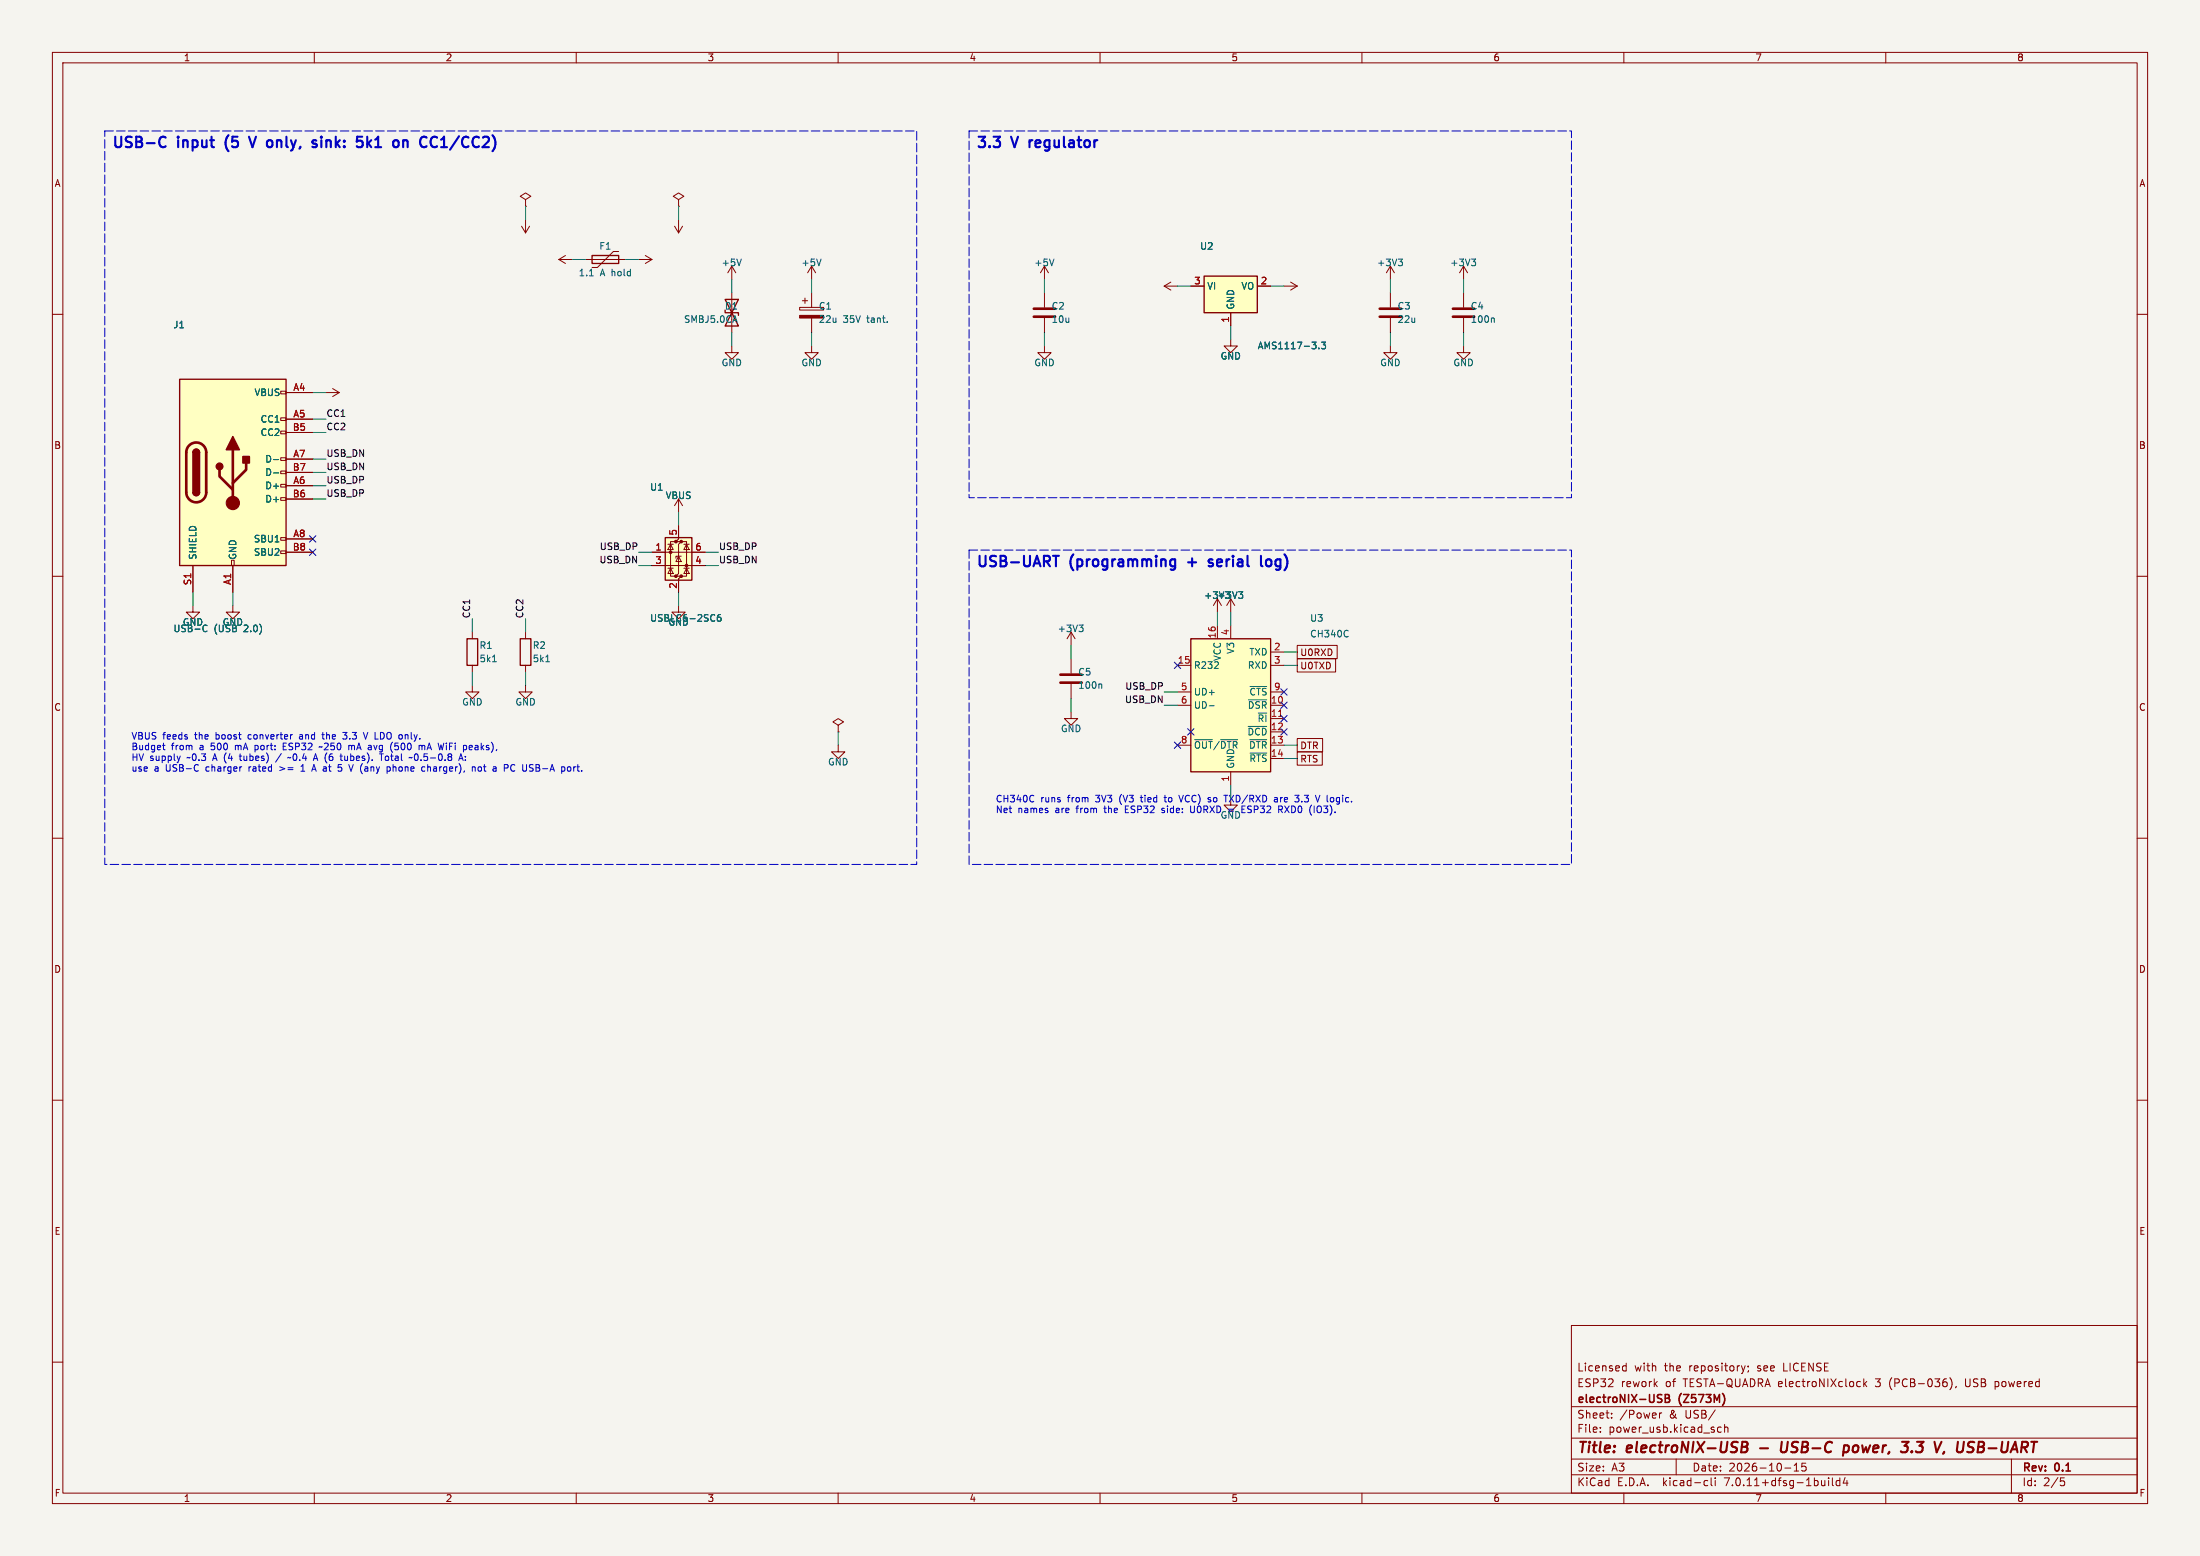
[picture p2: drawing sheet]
<svg xmlns="http://www.w3.org/2000/svg" width="420mm" height="297mm" viewBox="0 0 420 297" stroke-linecap="round" stroke-linejoin="round" font-family="sans-serif">
<path d="M0 0h420v297h-420z" fill="#f5f4ef" stroke="#f5f4ef" stroke-width=".19"/>
<g fill="none" stroke="#840000" stroke-width=".19">
<path d="M10 10h400v277h-400zM12 12h396v273h-396zM60 10v2M110 10v2M160 10v2M210 10v2M260 10v2M310 10v2M360 10v2M100.3 38.1l1-.6-1-.7-1 .7 1 .6v1.3M100.3 39.4h.1M129.5 38.1l1.1-.6-1.1-.7-1 .7 1 .6v1.3"/>
<path d="M129.5 39.4h.1M10 60h2M99.6 43.2l.7 1.3M100.3 41.9v2.6M101.1 43.2l-.8 1.3M106.7 49.5l1.2 .8M106.7 49.5h2.5M107.9 48.8l-1.2 .7M111.8 49.5h7.6M118.1 48h-1l-3.1 3.1h-1M121.9 49.5h2.6M123.2 48.8l1.3 .7"/>
<path d="M124.5 49.5l-1.3 .8M128.8 43.2l.7 1.3M129.5 41.9v2.6M130.3 43.2l-.8 1.3M139.7 50.8v2.5M139.7 55.9v7.6M139.7 50.8l-.8 1.3M139.7 50.8l.8 1.3M152.7 58.7h4.5v.5h-4.5zM153.2 57.4h1M153.7 56.9v1M154.9 50.8l-.7 1.3"/>
<path d="M154.9 50.8v2.5M154.9 55.9v2.8M154.9 50.8l.8 1.3M199.4 50.8v2.5M199.4 55.9v2.8M199.4 50.8l-.8 1.3M199.4 50.8l.8 1.3M222.2 54.6h2.6M222.2 54.6l1.3 .8M223.5 53.8l-1.3 .8M227.3 54.6h2.6M234.9 59.7v2.5"/>
<path d="M240 54.6h2.6M245.1 54.6h2.5M246.4 53.8l1.2 .8M247.6 54.6l-1.2 .8M265.4 50.8v2.5M265.4 55.9v2.8M265.4 50.8l-.7 1.3M265.4 50.8l.8 1.3M279.4 50.8l-.8 1.3M279.4 50.8v2.5M279.4 55.9v2.8M279.4 50.8l.8 1.3"/>
<path d="M408 60h2M53.6 79.8h1v.5h-1zM53.6 74.7h1v.5h-1zM54.6 74.9h5.1M62.2 74.9h2.6M63.5 74.2l1.3 .7M64.8 74.9l-1.3 .8M139.7 66v1.3h1.3l-1.3 1.3-1.3-1.3h1.3M154.9 66v1.3h1.3l-1.3 1.3-1.2-1.3h1.2M154.9 60.7v2.8M199.4 66v1.3h1.3l-1.3 1.3-1.3-1.3h1.3M199.4 60.7v2.8"/>
<path d="M234.9 64.8v1.2h1.3l-1.3 1.3-1.2-1.3h1.2M265.4 66v1.3h1.3l-1.3 1.3-1.2-1.3h1.2M265.4 60.7v2.8M279.4 66v1.3h1.3l-1.3 1.3-1.3-1.3h1.3M279.4 60.7v2.8M53.6 95h1v.5h-1zM53.6 92.5h1v.5h-1zM53.6 89.9h1v.5h-1zM53.6 87.4h1v.5h-1zM53.6 82.3h1v.5h-1zM54.6 80h5.1M54.6 92.7h5.1"/>
<path d="M54.6 87.6h5.1M54.6 82.6h5.1M54.6 95.3h5.1M54.6 90.2h5.1M129.5 95.3v2.5M129.5 95.3l-.7 1.2M129.5 95.3l.8 1.2M10 110h2M36.8 115.6v1.2h1.3l-1.3 1.3-1.2-1.3h1.2M36.8 108v5M44.2 106.9h.5v1.1h-.5zM44.4 115.6v1.2h1.3l-1.3 1.3-1.2-1.3h1.2"/>
<path d="M44.4 108v5M53.6 105.2h1v.5h-1zM53.6 102.6h1v.5h-1zM54.6 105.4h5.1M54.6 102.9h5.1M124.5 108h10.1M124.5 105.4h10.1M127.5 108.5h1M127.5 103.9h1M128 103.9l.5 1h-1zM128 108.5l.5 1h-1zM129 103.4h-1v6.6h1"/>
<path d="M129.5 115.6v1.2h1.3l-1.3 1.3-1.2-1.3h1.2M129.5 106.2l.5 1h-1zM129.5 100.3v2.6l-.5 .5h1l-.5 .5v5.6l-.5 .5h1l-.5 .5v2.5M130 106.2h-1v.4M130 103.4h1.1v6.6h-1.1M130.6 108.5h1M130.6 103.9h1M131.1 108.5l.5 1h-1zM131.1 103.9l.5 1h-1zM232.4 114.3v2.5M232.4 119.4v2.5M232.4 114.3l-.8 1.3"/>
<path d="M232.4 114.3l.8 1.3M234.9 114.3v2.5M234.9 119.4v2.5M234.9 114.3l-.7 1.3M234.9 114.3l.8 1.3M408 110h2M90.2 130.8v1.3h1.2l-1.2 1.3-1.3-1.3h1.3M90.2 120.7v1.2M90.2 127v1.3M100.3 130.8v1.3h1.3l-1.3 1.3-1.2-1.3h1.2M100.3 120.7v1.2M100.3 127v1.3"/>
<path d="M160 138.4l1-.6-1-.6-1 .6 1 .6v1.3M160 139.7h.1M204.5 135.9v1.3h1.2l-1.2 1.2-1.3-1.2h1.3M204.5 120.7v2.5M204.5 125.7v2.8M204.5 130.6v2.8M204.5 120.7l-.8 1.2M204.5 120.7l.7 1.2M224.8 134.6h2.5M224.8 127h2.5M224.8 132.1h2.5M242.6 134.6h2.5"/>
<path d="M242.6 137.2h2.5M242.6 139.7h2.5M242.6 127h2.5M242.6 124.5h2.5M242.6 132.1h2.5M247.6 123.2h7.7v2.5h-7.7zM247.6 125.7h7.4v2.6h-7.4zM10 160h2M160 142.2v1.3h1.3l-1.3 1.3-1.3-1.3h1.3M224.8 142.2h2.5M234.9 152.4v1.3h1.3l-1.3 1.2-1.2-1.2h1.2M234.9 147.3v2.6"/>
<path d="M242.6 142.2h2.5M242.6 144.8h2.5M247.6 141h4.9v2.5h-4.9zM247.6 143.5h4.8v2.6h-4.8zM408 160h2M10 210h2M408 210h2M10 260h2M300 253h108v32h-108zM408 260h2M300 278.5h108M300 274.5h108"/>
<path d="M300 268.5h108M305.5 273.2v.2M305.5 272.5v.1M307.7 270.5v.2M307.7 269.8v.1M309.9 261.6h.5M309.9 260.8h.5M310.4 260.2v1.5M316.8 269.7v1M317.2 269.7l-.3 .1-.1 .2M320 278.5v3M328.6 272.5l-.4-.1-.3 .3 .1 .6h.6"/>
<path d="M329.2 272.5l.2-.1 .4 .1 .1 .9M329.2 271.9v1.5M333.2 260.7l-.4 1M333.7 260.8v.1M333.8 261.6l-.1 .3M342.5 279.7l.4-.4v1.5M344.7 279.3h-.7l-.1 .7 .3-.1h.5l.1 .2-.1 .5-.2 .2-.6-.2M354.7 263.7l.5 .1M355.2 264.6l-.5 .1M355.8 263.2v1.5M355.9 264.1l.5 .6M356.4 263.7l-.6 .6"/>
<path d="M372.2 263a1.72 1.72 0 0 1 0 2.3M373.4 264.6l-.1 .3M375.2 263.2v1.2l.2 .2M380.9 264.6l.4 .1M380.9 263.7v1.5M381.3 263.7l-.4 .1M384 278.5v6.5M60 285v2M110 285v2M160 285v2M210 285v2M260 285v2"/>
<path d="M300 281.5h108M310 285v2M325.6 282.6l.4 .1M326 283.5l-.4 .1M326.7 282.1v1.3l.2 .2M327.4 282.1v.1M327.4 282.6v1M340.7 280.2h1.2M342.5 280.8h.9M349.1 282.1v.1M349.1 282.6v1M349.8 282.1v1.3l.2 .2"/>
<path d="M351.2 282.7l-.4-.1-.3 .3 .2 .6h.5M351.2 282.1v1.5M352.2 282l-.3 1.1h.9M352.6 282.6v1M360 285v2M393.4 282.1h.7M393.5 282.7h.4l.3 .2-.2 .6-.5 .1"/>
</g>
<path d="M332.5 276.2h.7M332.6 275.2l.9 .1a.51 .51 0 0 1 .1 .5 .51 .51 0 0 1-.4 .4l.3 .1a.58 .58 0 0 1-.4 .9h-.7zM336 276.4h1.5M340.2 275.2l-.2 1.6 .1 .3a.66 .66 0 0 0 .9-.1M352.1 276h.7l.2 .3-.1 .5a.66 .66 0 0 1-1 .3M352.1 275.9l-.3 2M363.1 275.2h1.2l-.7 .8M365 277v.2M377.7 276.2h.6M377.8 275.2l-.3 2h.8" fill="none" stroke="#840000" stroke-width=".4"/>
<path d="M317 267l.3 .3-.1 .2-.2 .2M317 266.2l.3 .1M317.9 266.2h.5l.2 .1 .1 .3-.3 .3a.4 .4 0 0 1 .4 .4 .4 .4 0 0 1-.3 .4h-.6zM317.9 266.9h.5M329.1 266.4l.2 .6-.2 .8" fill="none" stroke="#840000" stroke-width=".3"/>
<path d="M197.4 58.9h4M263.4 58.9h4.1M277.4 58.9h4M197.4 60.5h4M263.4 60.5h4.1M277.4 60.5h4M36.1 85a1.9 1.9 0 0 1 2.1-.4 1.9 1.9 0 0 1 1.2 1.8v7.6a1.91 1.91 0 0 1-1.9 1.9 1.91 1.91 0 0 1-1.9-1.9v-7.8l.1-.6zM41.9 89.7v1.2l2.5 2.6M44.4 85.9v10.1M47 88.4v1.3l-2.6 2.5M202.4 130.3h4.1M202.4 128.8h4.1" fill="none" stroke="#840000" stroke-width=".51"/>
<g fill="#ffffc2" stroke="#ffffc2" stroke-width=".19">
<path d="M227.3 121.9h15.3v25.4h-15.3z"/>
<path d="M229.9 52.7h10.1v7h-10.1z"/>
<path d="M127 102.6h5.1v8.1h-5.1z"/>
<path d="M34.3 72.4h20.3v35.6h-20.3z"/>
</g>
<path d="M113 48.8h5.1v1.5h-5.1zM138.4 59.2v.5h2.6v.5M138.4 57.2l2.6 5h-2.6l2.6-5zM229.9 52.7h10.1v7h-10.1zM34.3 72.4h20.3v35.6h-20.3zM36.8 94a.64 .64 0 0 0 .7 .6 .64 .64 0 0 0 .6-.6M36.8 86.4a.64 .64 0 0 1 .7-.7 .64 .64 0 0 1 .6 .7M127 102.6h5.1v8.1h-5.1zM89.2 121.9h2v5.1h-2zM99.3 121.9h2v5.1h-2zM227.3 121.9h15.3v25.4h-15.3z" fill="none" stroke="#840000" stroke-width=".25"/>
<g fill="none" stroke="#006464" stroke-width=".19">
<path d="M112.5 52.6h.8M141.5 49.4l-.4 1.3M156.8 49.4l-.5 1.3M201.2 49.4l-.4 1.3M266.9 49.4h.8l-.4 .5M267.5 49.9l.2 .3v.3l-.2 .2M280.9 49.4h.8l-.4 .5M281.5 49.9l.2 .3v.3l-.2 .2M140.3 60.3l.4 1.2M251.8 66.5v.1M252.3 65.3h.8l-.5 .5 .4 .1v.6l-.2 .1-.5-.1M285.1 60.7l.2 .2v.6"/>
<path d="M52.2 87.7h1M52.2 90.3h1M39.2 119.3l.3 .1M137.5 117.3l-.3 .1a.86 .86 0 0 0 0 1.2l.4-.1 .1-.5-.3-.2-.3 .1-.2 .1M206 119.3h.8l-.5 .5M206.5 119.8l.3 .2v.3l-.3 .3M236.5 112.9h.7l-.4 .5M237 113.4l.2 .3v.3l-.2 .2M39.5 120.5h-.5M94 126.3h.8M104.2 126.3h.7M210.1 130.5l.2 .2v.7"/>
<path d="M230.8 134.7h1M238.3 138.7h3.5M238.3 133.6h3.5M238.6 131h3.2M257.3 120.4h.1M257.4 121.5h-.1M228.1 141.2h3.3M233 141.2h3.3M238.6 141.2h3.2M238.6 143.7h3.2"/>
</g>
<path d="M244.1 136.7h.7" fill="none" stroke="#a90000" stroke-width=".19"/>
<g fill="#840000" stroke="#840000" stroke-width=".19">
<path d="M152.7 60.2h4.5v.5h-4.5z"/>
<circle cx="128" cy="105.4" r=".25"/>
<circle cx="129" cy="110" r=".25"/>
<circle cx="129" cy="103.4" r=".25"/>
<circle cx="130" cy="110" r=".25"/>
<circle cx="130" cy="103.4" r=".25"/>
<circle cx="131.1" cy="107.9" r=".25"/>
<circle cx="44.4" cy="96" r="1.27"/>
</g>
<g fill="#840000" stroke="#840000" stroke-width=".25">
<path d="M36.8 94h1.3a.64 .64 0 0 1-.6 .6 .64 .64 0 0 1-.7-.6z"/>
<path d="M36.8 86.4h1.3v7.6h-1.3z"/>
<path d="M37 85.9a.64 .64 0 0 1 .7-.1 .64 .64 0 0 1 .4 .6h-1.3z"/>
<path d="M44.4 83.3l1.3 2.6h-2.5z"/>
<path d="M46.4 87.1h1.2v1.3h-1.2z"/>
<circle cx="41.9" cy="89" r=".63"/>
</g>
<g fill="none" stroke="#0000c2" stroke-width=".19">
<path d="M61.6 139.8v1.1l.3 .2M65.4 139.8h.8l-.4 .5h.3M69.4 139.8l.4 1.3 .4-1.3M31 142.3h.5M31.2 141.8v1.1l.3 .2M34.4 144.3l-.3 .9M37.9 147.1h-.1M45.7 144.3h.4M45.8 143.9l.1 1.2M48.7 142.3v1.2M48.7 143.1h.1M48.8 142.3h-.1"/>
<path d="M53.4 146.4l1 .3-1 .4M53.7 143.8l-1.1 1.7M54.1 141.8v1.3h.6M54.1 142.5h.4M55.5 144.6l-.6 .1M55.7 140.2h.1M57.3 140.2l-.1 .1M57.3 140.6l-.1 .2 .1 .3M57.5 147.2h.7M57.7 146.1l-.2 .2M57.8 145.9v1.3M59.5 147.2l.4-1.3 .5 1.3"/>
<path d="M59.6 146.8h.6M59.8 145.2l.4-1.3 .5 1.3M59.9 144.8h.6M61.4 140.2h.5M61.5 142.5l-.6 .1M65.2 146.5l.1 .5-.3 .2M65.4 141l.2 .1 .5-.1M65.8 144.3v.7l.4 .2M66.6 142.4l.3-.1 .2 .2M67.1 142.5v.6M67.3 142.3l-.2 .2M72.8 143.9v1.3"/>
<path d="M73.6 144.4v.6l.4 .2M75.1 145.9v1.3M75.4 143l.4 .1M75.5 146.4h-.3l-.1 .1M79.1 144.4l.1 .5 .2 .3 .3-.2 .1-.3M80.6 142.5v.6M81.1 142.5v.6M81.6 146.5l.2-.1h.3l.1 .8M81.6 145.9v1.3M85.2 141.8v.2M87.6 145.2l.4-1.3 .4 1.3M87.7 144.8h.6"/>
<path d="M88.8 145v.2M88.8 144.4v.1M89.7 142.3h.4l.1 .3-.6 .1M90.1 143.1h-.4M90.2 146.4h.5v.8M91.4 146.4h.3l.2 .2v.4l-.2 .2-.3-.1-.1-.1zM96.9 146.1l-.6-.2v1.3M98.3 146.1l-.4-.2-.3 .2M102.3 146.5h.5M102.8 145.9h-.5v1.3h.5M108.7 146.4l.3 .2v.4l-.3 .2M109.5 146.4v.8"/>
<path d="M109.9 146.4l-.4 .2M197.3 151.9h.1M197.4 153h-.1M214.8 153.8v1.3h.6M217.7 152.2h.5M217.9 151.8v1.2M221.8 155.1h.4M222.2 154.3l-.4 .2v.1l.4 .1M222.2 152.2h.5M222.4 151.8v1.1l.3 .2M225.1 151.8l.4 1.3 .4-1.3M227.3 153.8v1.1l.2 .2h.4"/>
<path d="M231 152.6l.2 .2-.2 .3M231 152.2l.1 .1M233.6 151.8h.8M234 151.8v1.3M234.5 154.5h1M237.1 153.8v1.3h.6M237.1 154.5h.4M243.4 152.2l.5 .2v.7M243.9 153l-.5 .1M243.9 152.5l-.5 .1M244.1 153.8h.5M244.4 154.5l.4 .6"/>
<path d="M244.8 154.1l-.1 .4h-.6M245.3 153.8l.8 1.3M246.1 153.8l-.8 1.3M247.2 151.8h.8l-.4 .5M248.5 153v.1"/>
</g>
<g fill="none" stroke="#0000c2" stroke-width=".4">
<path d="M22 26.1v1.6M23.2 26.1v1.6M25.2 26.2l-.8-.1-.3 .2M27 26.3l-.3-.2h-.7v2M31.6 26.3a.69 .69 0 0 0-1 .1M31.6 27.9a.7 .7 0 0 1-.8 .1M34 26.1v.2M34 26.1l.1 .1-.1 .1M40.4 26.1v1.7M43.6 25.8l-.4 .6M45.3 26.1h-.9l-.1 .9M47.5 26.1l.7 2 .7-2"/>
<path d="M54.7 26.1v1.7M61.3 26.1v.2M61.3 26.8v1.3M64.1 26.1v2M69.2 26.1h-1l-.1 .9M70.1 26.1v2M70.3 27.3l.6 .8M70.9 26.8l-.8 .7M72 26.4l.2-.3v2M77.2 26.8l.5 .1 .1 .1v1.1M81.4 26.3a.75 .75 0 0 0-.8-.1 .75 .75 0 0 0-.4 .8M83.4 26.3a.75 .75 0 0 0-.8-.1 .75 .75 0 0 0-.4 .8"/>
<path d="M84.2 28.1h1.1M84.2 26.7l.6-.6v2M87.6 26l-1.7 2.6M89.4 26.3a.69 .69 0 0 0-1 .1M91.4 26.3a.69 .69 0 0 0-1 .1M92.2 26.3l.3-.2h.5l.2 .2M94 25.8l.4 .6M186.8 26.1h1.3l-.7 .8M189.7 26.1h1.2l-.7 .8M193 26.1l.7 2 .6-2M196.5 26.8v1.3M196.6 27l-.1 .1"/>
<path d="M203.1 26.1v1.7M206 26.1v1.7M187 106.1v1.6M188.2 106.1v1.6M190.2 106.2l-.8-.1-.3 .2M192 106.3l-.3-.2h-.7v2M195.5 106.1v1.6M196.6 106.1v1.6M197.3 108.1l.7-2 .6 2M200.3 106.3l-.2-.2h-.8v2M201 106.1h1.2M201.6 106.1v2"/>
<path d="M204.9 105.8l-.4 .6M220.7 106.1v.2M223.8 106.8l.5 .1M224.3 106.8v1.6l-.3 .4M224.3 108l-.5 .1M227.6 106.6v1.5M231.5 106.9l-.5-.1-.3 .2 .1 .3 .7 .2v.5h-.8M235.4 106.1v.2M238.2 106.1v1.7M240.7 106.1v1.7l.3 .3M242.5 106.9a.54 .54 0 0 0-.8 .2v.6a.54 .54 0 0 0 .8 .3M245.2 105.8l.4 .6"/>
</g>
<path d="M20 25h155v140h-155v-140M185 25h115v70h-115v-70M185 105h115v60h-115v-60" fill="none" stroke="#0000c2" stroke-width=".19" stroke-dasharray="1.6 .6"/>
<g fill="none" stroke="#009600" stroke-width=".19">
<path d="M100.3 39.4v2.5M129.5 39.4v2.5M109.2 49.5h2.6M119.4 49.5h2.5M139.7 53.3v2.6M154.9 53.3v2.6M199.4 53.3v2.6M224.8 54.6h2.5M242.6 54.6h2.5M265.4 53.3v2.6M279.4 53.3v2.6M59.7 74.9h2.5"/>
<path d="M139.7 63.5v2.5M154.9 63.5v2.5M199.4 63.5v2.5M234.9 62.2v2.6M265.4 63.5v2.5M279.4 63.5v2.5M59.7 80h2.5M59.7 82.6h2.5M59.7 90.2h2.5M59.7 87.6h2.5M59.7 95.3h2.5M59.7 92.7h2.5"/>
<path d="M129.5 97.8v2.5M36.8 113v2.6M44.4 113v2.6M90.2 118.1v2.6M100.3 118.1v2.6M121.9 108h2.6M121.9 105.4h2.6M129.5 113v2.6M134.6 108h2.6M134.6 105.4h2.6M232.4 116.8v2.6M234.9 116.8v2.6"/>
<path d="M90.2 128.3v2.5M100.3 128.3v2.5M160 139.7v2.5M204.5 123.2v2.5M204.5 133.4v2.5M222.2 134.6h2.6M222.2 132.1h2.6M245.1 124.5h2.5M245.1 127h2.5M234.9 149.9v2.5M245.1 142.2h2.5M245.1 144.8h2.5"/>
</g>
<g fill="none" stroke="#000084" stroke-width=".19">
<path d="M59.1 104.8l1.2 1.2M59.1 102.3l1.2 1.2M60.3 104.8l-1.2 1.2M60.3 102.3l-1.2 1.2M224.2 126.4l1.2 1.2M225.4 126.4l-1.2 1.2M226.7 139.1l1.2 1.2M227.9 139.1l-1.2 1.2M244.5 131.5l1.2 1.2M244.5 134l1.2 1.2M244.5 139.1l1.2 1.2M244.5 136.6l1.2 1.2"/>
<path d="M245.7 131.5l-1.2 1.2M245.7 134l-1.2 1.2M245.7 139.1l-1.2 1.2M245.7 136.6l-1.2 1.2M224.2 141.6l1.2 1.2M225.4 141.6l-1.2 1.2"/>
</g>
<g font-size="2.8" fill="#0000c2">
<text x="21.3" y="29.2">USB-C</text>
<text x="34.1" y="29.2">input</text>
<text x="43.9" y="29.2">(5</text>
<text x="49.5" y="29.2">V</text>
<text x="53.5" y="29.2">only,</text>
<text x="63" y="29.2">sink:</text>
<text x="72.3" y="29.2">5k1</text>
<text x="80" y="29.2">on</text>
<text x="86" y="29.2">CC1/CC2)</text>
<text x="186.3" y="29.2">3.3</text>
<text x="197.4" y="29.2">regulator</text>
<text x="186.3" y="109.2">USB-UART</text>
<text x="204.4" y="109.2">(programming</text>
<text x="227.7" y="109.2">+</text>
<text x="232.5" y="109.2">serial</text>
<text x="243.2" y="109.2">log)</text>
</g>
<g font-size="2.8" fill="#840000">
<text x="301" y="277.9">Title:</text>
<text x="310.6" y="277.9">electroNIX-USB</text>
<text x="341.6" y="277.9">USB-C</text>
<text x="354.4" y="277.9">power,</text>
<text x="366.3" y="277.9">3.3</text>
<text x="373.4" y="277.9">V,</text>
<text x="378.4" y="277.9">USB-UART</text>
</g>
<g font-size="2.1" fill="#840000">
<text x="301" y="262">Licensed</text>
<text x="312" y="262">with</text>
<text x="317.8" y="262">the</text>
<text x="322.6" y="262">repository;</text>
<text x="335.8" y="262">see</text>
<text x="340.8" y="262">LICENSE</text>
<text x="301" y="268.2">electroNIX-USB</text>
<text x="301" y="265">ESP32</text>
<text x="309.4" y="265">rework</text>
<text x="318" y="265">of</text>
<text x="320.6" y="268.2">(Z573M)</text>
<text x="321.5" y="265">TESTA-QUADRA</text>
<text x="339.8" y="265">electroNIXclock</text>
<text x="358.5" y="265">3</text>
<text x="361.2" y="265">(PCB-036),</text>
<text x="375.9" y="265">USB</text>
<text x="381.7" y="265">powered</text>
<text x="301" y="273.7">File:</text>
<text x="301" y="271">Sheet:</text>
<text x="307.1" y="273.7">power_usb.kicad_sch</text>
<text x="309.2" y="271">/Power</text>
<text x="318.7" y="271">&amp;</text>
<text x="321.9" y="271">USB/</text>
<text x="301" y="281.1">Size:</text>
<text x="307.6" y="281.1">A3</text>
<text x="323" y="281.1">Date:</text>
<text x="330" y="281.1">2026-10-15</text>
<text x="386" y="281.3">Rev:</text>
<text x="392.4" y="281.3">0.1</text>
<text x="301" y="283.9">KiCad</text>
<text x="308.7" y="283.9">E.D.A.</text>
<text x="317.6" y="283.9">kicad-cli</text>
<text x="329.5" y="283.9">7.0.11+dfsg-1build4</text>
<text x="386" y="283.9">Id:</text>
<text x="390.1" y="283.9">2/5</text>
</g>
<g font-size="1.8" fill="#840000">
<text x="35" y="11.9">1</text>
<text x="85" y="11.9">2</text>
<text x="135" y="11.9">3</text>
<text x="185" y="11.9">4</text>
<text x="235" y="11.9">5</text>
<text x="285" y="11.9">6</text>
<text x="335" y="11.9">7</text>
<text x="385" y="11.9">8</text>
<text x="10.3" y="35.9">A</text>
<text x="408.3" y="35.9">A</text>
<text x="10.3" y="85.9">B</text>
<text x="408.2" y="85.9">B</text>
<text x="248.1" y="125.4">U0RXD</text>
<text x="248.1" y="128">U0TXD</text>
<text x="10.3" y="135.9">C</text>
<text x="408.2" y="135.9">C</text>
<text x="248.1" y="143.2">DTR</text>
<text x="248.1" y="145.7">RTS</text>
<text x="10.3" y="185.9">D</text>
<text x="408.2" y="185.9">D</text>
<text x="10.3" y="235.9">E</text>
<text x="408.3" y="235.9">E</text>
<text x="10.3" y="285.9">F</text>
<text x="35" y="286.9">1</text>
<text x="85" y="286.9">2</text>
<text x="135" y="286.9">3</text>
<text x="185" y="286.9">4</text>
<text x="235" y="286.9">5</text>
<text x="285" y="286.9">6</text>
<text x="335" y="286.9">7</text>
<text x="385" y="286.9">8</text>
<text x="408.3" y="285.9">F</text>
</g>
<g font-size="1.8" fill="#006464">
<text x="114.3" y="47.9">F1</text>
<text x="229" y="47.9">U2</text>
<text x="110.4" y="52.9">1.1</text>
<text x="114.6" y="52.9">A hold</text>
<text x="137.7" y="51">+5V</text>
<text x="152.9" y="51">+5V</text>
<text x="197.4" y="51">+5V</text>
<text x="262.8" y="51">+3V3</text>
<text x="276.8" y="51">+3V3</text>
<text x="138.3" y="59.3">D1</text>
<text x="156.2" y="59.3">C1</text>
<text x="200.7" y="59.3">C2</text>
<text x="230.4" y="55.5">VI</text>
<text x="235.8" y="59.2" transform="rotate(-90 235.8 59.2)">GND</text>
<text x="236.9" y="55.5">VO</text>
<text x="266.7" y="59.3">C3</text>
<text x="280.7" y="59.3">C4</text>
<text x="33" y="62.9">J1</text>
<text x="130.5" y="61.8">SMBJ5.0CA</text>
<text x="156.2" y="61.8">22u</text>
<text x="161" y="61.8">35V</text>
<text x="165.6" y="61.8">tant.</text>
<text x="200.7" y="61.8">10u</text>
<text x="266.7" y="61.8">22u</text>
<text x="280.7" y="61.8">100n</text>
<text x="137.7" y="70.1">GND</text>
<text x="152.9" y="70.1">GND</text>
<text x="197.4" y="70.1">GND</text>
<text x="232.9" y="68.8">GND</text>
<text x="240" y="66.9">AMS1117-3.3</text>
<text x="263.4" y="70.1">GND</text>
<text x="277.4" y="70.1">GND</text>
<text x="48.5" y="75.8">VBUS</text>
<text x="49.6" y="80.9">CC1</text>
<text x="49.6" y="83.4">CC2</text>
<text x="50.5" y="88.5">D-</text>
<text x="50.5" y="93.6">D+</text>
<text x="50.5" y="91">D-</text>
<text x="124" y="93.9">U1</text>
<text x="127" y="95.5">VBUS</text>
<text x="50.5" y="96.1">D+</text>
<text x="37.7" y="106.9" transform="rotate(-90 37.7 106.9)">SHIELD</text>
<text x="45.3" y="106.9" transform="rotate(-90 45.3 106.9)">GND</text>
<text x="48.4" y="103.7">SBU1</text>
<text x="48.4" y="106.3">SBU2</text>
<text x="34.8" y="119.6">GND</text>
<text x="42.4" y="119.6">GND</text>
<text x="124" y="118.9">USBLC6-2SC6</text>
<text x="127.5" y="119.6">GND</text>
<text x="229.8" y="114.5">+3V3</text>
<text x="232.3" y="114.5">+3V3</text>
<text x="250" y="118.9">U3</text>
<text x="33" y="120.9">USB-C</text>
<text x="40.8" y="120.9">(USB</text>
<text x="46.7" y="120.9">2.0)</text>
<text x="91.4" y="124.1">R1</text>
<text x="101.6" y="124.1">R2</text>
<text x="201.8" y="120.9">+3V3</text>
<text x="235.8" y="124.9" transform="rotate(-90 235.8 124.9)">V3</text>
<text x="238.4" y="125.3">TXD</text>
<text x="250" y="121.9">CH340C</text>
<text x="91.4" y="126.6">5k1</text>
<text x="101.6" y="126.6">5k1</text>
<text x="205.7" y="129.1">C5</text>
<text x="205.7" y="131.7">100n</text>
<text x="227.8" y="127.9">R232</text>
<text x="233.3" y="126.3" transform="rotate(-90 233.3 126.3)">VCC</text>
<text x="238.1" y="127.9">RXD</text>
<text x="88.1" y="134.9">GND</text>
<text x="98.3" y="134.9">GND</text>
<text x="227.8" y="132.9">UD+</text>
<text x="227.8" y="135.5">UD-</text>
<text x="238.1" y="135.5">~{DSR}</text>
<text x="238.4" y="132.9">~{CTS}</text>
<text x="202.4" y="140">GND</text>
<text x="227.8" y="143.1">~{OUT}/~{DTR}</text>
<text x="238" y="140.6">~{DCD}</text>
<text x="238.4" y="143.1">~{DTR}</text>
<text x="240" y="138">~{RI}</text>
<text x="158" y="146.3">GND</text>
<text x="235.8" y="146.8" transform="rotate(-90 235.8 146.8)">GND</text>
<text x="238.4" y="145.6">~{RTS}</text>
<text x="235.8" y="155.5">=</text>
</g>
<g font-size="1.8" fill="#a90000">
<text x="227.9" y="54.4">3</text>
<text x="240.6" y="54.4">2</text>
<text x="234.7" y="61.7" transform="rotate(-90 234.7 61.7)">1</text>
<text x="55.9" y="74.7">A4</text>
<text x="55.8" y="82.3">B5</text>
<text x="55.9" y="79.8">A5</text>
<text x="55.8" y="89.9">B7</text>
<text x="55.9" y="87.4">A7</text>
<text x="55.8" y="95">B6</text>
<text x="55.9" y="92.5">A6</text>
<text x="55.8" y="105.2">B8</text>
<text x="55.9" y="102.6">A8</text>
<text x="125" y="105.2">1</text>
<text x="125" y="107.7">3</text>
<text x="129.3" y="102.3" transform="rotate(-90 129.3 102.3)">5</text>
<text x="132.6" y="107.7">4</text>
<text x="132.6" y="105.2">6</text>
<text x="36.6" y="111.8" transform="rotate(-90 36.6 111.8)">S1</text>
<text x="44.2" y="111.7" transform="rotate(-90 44.2 111.7)">A1</text>
<text x="129.3" y="112.5" transform="rotate(-90 129.3 112.5)">2</text>
<text x="232.2" y="122" transform="rotate(-90 232.2 122)">16</text>
<text x="234.7" y="121.4" transform="rotate(-90 234.7 121.4)">4</text>
<text x="243.1" y="124.2">2</text>
<text x="224.7" y="126.7">15</text>
<text x="225.4" y="131.8">5</text>
<text x="243.1" y="126.7">3</text>
<text x="243.1" y="131.8">9</text>
<text x="225.4" y="134.4">6</text>
<text x="242.5" y="134.4">10</text>
<text x="242.5" y="136.9">11</text>
<text x="225.4" y="142">8</text>
<text x="242.5" y="139.4">12</text>
<text x="242.5" y="142">13</text>
<text x="234.7" y="149.3" transform="rotate(-90 234.7 149.3)">1</text>
<text x="242.5" y="144.5">14</text>
</g>
<g font-size="1.8" fill="#0f0f0f">
<text x="62.2" y="82.2">CC2</text>
<text x="62.2" y="79.7">CC1</text>
<text x="62.2" y="87.3">USB_DN</text>
<text x="62.2" y="89.8">USB_DN</text>
<text x="62.2" y="92.4">USB_DP</text>
<text x="62.2" y="94.9">USB_DP</text>
<text x="114.3" y="107.6">USB_DN</text>
<text x="114.4" y="105.1">USB_DP</text>
<text x="137.2" y="105.1">USB_DP</text>
<text x="137.2" y="107.6">USB_DN</text>
<text x="89.8" y="118.1" transform="rotate(-90 89.8 118.1)">CC1</text>
<text x="100" y="118.1" transform="rotate(-90 100 118.1)">CC2</text>
<text x="214.7" y="131.7">USB_DP</text>
<text x="214.7" y="134.3">USB_DN</text>
</g>
<g font-size="1.8" fill="#0000c2">
<text x="25" y="141.5">VBUS</text>
<text x="25" y="143.5">Budget</text>
<text x="31.1" y="141.5">feeds</text>
<text x="32.7" y="143.5">from</text>
<text x="37.3" y="141.5">the</text>
<text x="38.2" y="143.5">a</text>
<text x="40.5" y="143.5">500</text>
<text x="41.5" y="141.5">boost</text>
<text x="45.3" y="143.5">mA</text>
<text x="47.8" y="141.5">converter</text>
<text x="49.3" y="143.5">port:</text>
<text x="54.9" y="143.5">ESP32</text>
<text x="57.8" y="141.5">and</text>
<text x="62.1" y="143.5">~250</text>
<text x="62.4" y="141.5">the</text>
<text x="66.6" y="141.5">3.3</text>
<text x="67.8" y="143.5">mA</text>
<text x="70.8" y="141.5">V LDO only.</text>
<text x="71.8" y="143.5">avg</text>
<text x="76.2" y="143.5">(500</text>
<text x="81.8" y="143.5">mA</text>
<text x="85.8" y="143.5">WiFi</text>
<text x="90.7" y="143.5">peaks),</text>
<text x="25" y="145.6">HV supply</text>
<text x="25" y="147.6">use</text>
<text x="29.4" y="147.6">a</text>
<text x="31.8" y="147.6">USB-C</text>
<text x="35.9" y="145.6">~0.3</text>
<text x="39.6" y="147.6">charger</text>
<text x="41" y="145.6">A (4</text>
<text x="46.5" y="145.6">tubes)</text>
<text x="47.9" y="147.6">rated</text>
<text x="54" y="147.6">&gt;=</text>
<text x="56.1" y="145.6">~0.4</text>
<text x="60.7" y="147.6">A at</text>
<text x="61.2" y="145.6">A (6</text>
<text x="66" y="147.6">5</text>
<text x="66.7" y="145.6">tubes).</text>
<text x="68.4" y="147.6">V (any</text>
<text x="74.5" y="145.6">Total</text>
<text x="75.9" y="147.6">phone</text>
<text x="80.3" y="145.6">~0.5-0.8</text>
<text x="82.8" y="147.6">charger),</text>
<text x="92.6" y="147.6">not</text>
<text x="96.8" y="147.6">a</text>
<text x="99.1" y="147.6">PC</text>
<text x="102.8" y="147.6">USB-A</text>
<text x="110.5" y="147.6">port.</text>
<text x="190" y="153.5">CH340C</text>
<text x="190" y="155.5">Net</text>
<text x="194.3" y="155.5">names</text>
<text x="198.7" y="153.5">runs</text>
<text x="201.6" y="155.5">are</text>
<text x="204" y="153.5">from</text>
<text x="205.8" y="155.5">from</text>
<text x="209.5" y="153.5">3V3</text>
<text x="211.3" y="155.5">the</text>
<text x="214.2" y="153.5">(V3</text>
<text x="215.4" y="155.5">ESP32</text>
<text x="218.5" y="153.5">tied</text>
<text x="222.7" y="155.5">side:</text>
<text x="223.2" y="153.5">to</text>
<text x="226.3" y="153.5">VCC)</text>
<text x="228.3" y="155.5">U0RXD</text>
<text x="231.9" y="153.5">so</text>
<text x="235.3" y="153.5">TXD/RXD</text>
<text x="238.5" y="155.5">ESP32</text>
<text x="244.9" y="153.5">are</text>
<text x="245.7" y="155.5">RXD0</text>
<text x="249.1" y="153.5">3.3</text>
<text x="251.9" y="155.5">(IO3).</text>
<text x="253.3" y="153.5">V logic.</text>
<text x="232.9" y="156.5">GND</text>
</g>
</svg>
